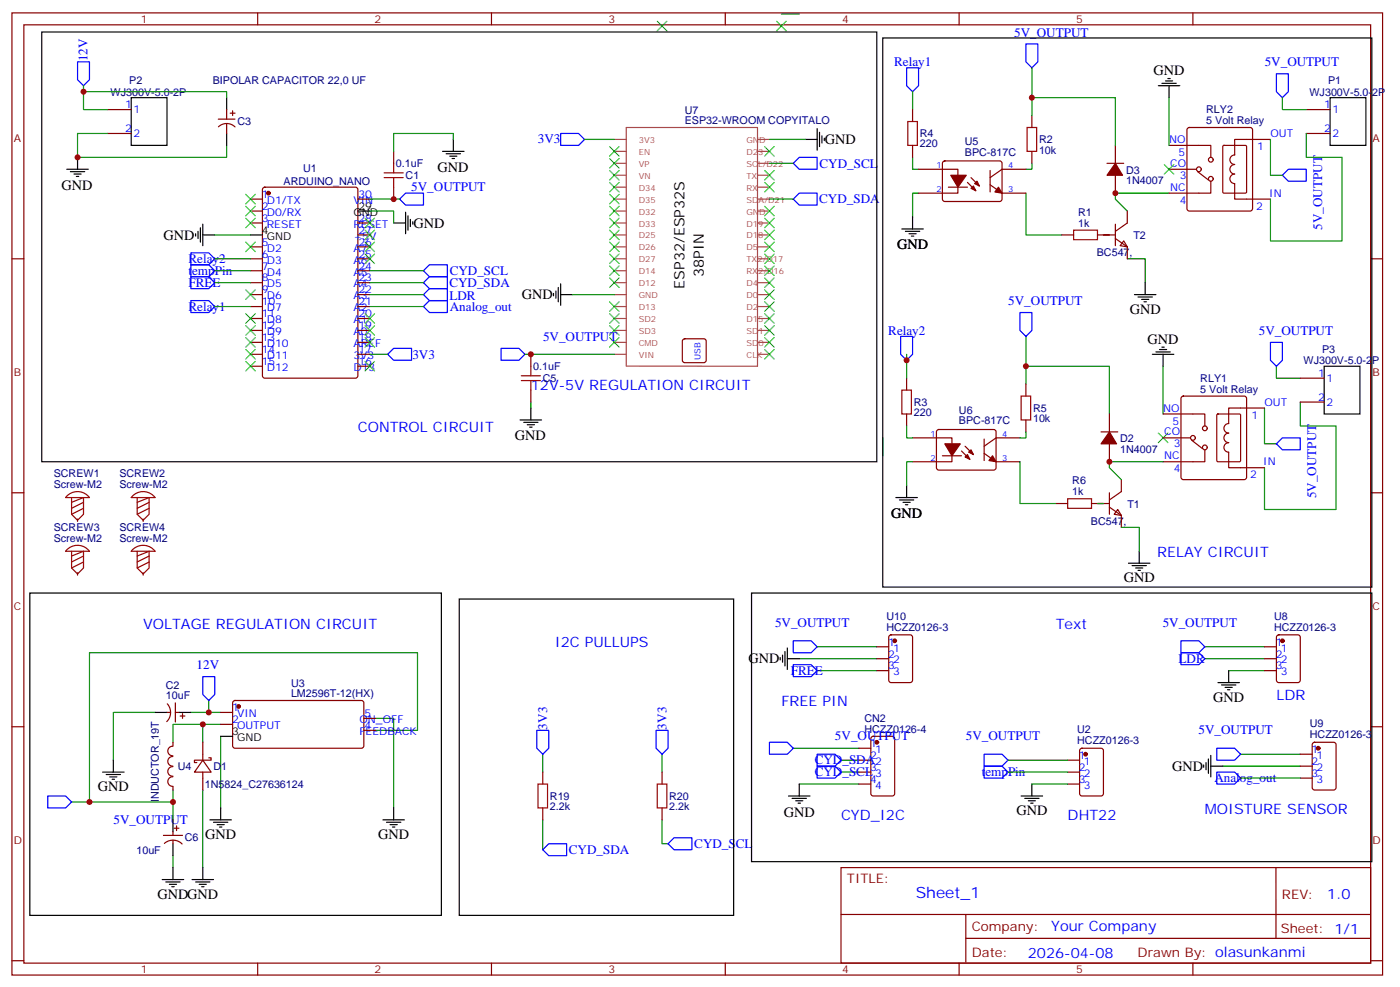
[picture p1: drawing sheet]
<svg xmlns="http://www.w3.org/2000/svg" width="414mm" height="292mm" viewBox="0 0 414 292" stroke-linecap="round" stroke-linejoin="round" font-family="sans-serif">
<g fill="none" stroke="#870000" stroke-width=".35">
<path d="M3.5 3.8h405.4v284.3h-405.4zM7.1 7.3h398.2v277.3h-398.2zM76.2 3.8v3.5M145.3 3.8v3.5M214.5 3.8v3.5M283.6 3.8v3.5M352.8 3.8v3.5M31.7 32.4h7.1M31.7 39.4h7.1M64.6 35.2h4.9M64.6 37.5a3.5 3.5 0 0 1 4.9 0M67 32.4v2.8"/>
<path d="M67 36.6v2.8M68.1 33.4h1.4M68.8 32.7v1.4M269.9 32.4v3.5M305.2 34.1v3.6M351.2 37.9l.5-.2h18l.5 .2 .2 .5v23.3l-.2 .5-.5 .2h-18l-.5-.3-.2-.4v-23.3zM386.3 32.4h7M386.3 39.4h7M74.1 58.8h3.5M77.8 55.5l.5-.2h26.8l.7 .4v55.4l-.4 .6-27.1 .1-.6-.5-.1-55.3zM105.8 58.8h3.6M116.4 44.7v3.6"/>
<path d="M116.4 55.3v3.5M269.9 43v3.5M271.6 50h11.7v7.1h-11.7M278.9 47.8l.5-.2h16.5l.4 .7v10.8l-.7 .4h-16.5l-.4-.7v-10.5zM280.5 55.3h5.6M286.1 53.9l2.5 2.5M287.2 52.5l2.4 2.5M292.8 50.4v6.3M292.8 54.6l3.5 2.5h7.1M303.4 50h-7.1l-3.5 2.5M305.2 44.7v3.6M327.4 48.3h4.9"/>
<path d="M329.8 43v5.3M329.8 51.8v5.3M345.7 43h12.4v3.5M345.7 50h8.1M354.2 50.7l3.2 2.5M358.1 53.6v3.5h-12.4M375.7 41.2h-10.6v4.6a1.41 1.41 0 0 0-1.4 1.4 1.41 1.41 0 0 0 1.4 1.4 1.41 1.41 0 0 0-1.4 1.4 1.41 1.41 0 0 0 1.4 1.4 1.41 1.41 0 0 0-1.4 1.4 1.41 1.41 0 0 0 1.4 1.5v4.5h10.6M3.5 76.5h3.6M74.1 76.5h3.5M74.1 62.4h3.5M74.1 65.9h3.5M74.1 73h3.5"/>
<path d="M105.8 76.5h3.6M105.8 65.9h3.6M105.8 73h3.6M105.8 69.4h3.6M314 69.4h3.5M324.6 69.4h5.2M329.8 70.5l3.6 2.5v3.5M329.8 66.3v6.3M332.3 71.2l1.1 1.8-2.1-.4zM333.4 62.4v3.5l-3.6 2.5M405.3 76.5h3.6M74.1 80h3.5"/>
<path d="M74.1 83.5h3.5M74.1 87.1h3.5M74.1 90.6h3.5M74.1 94.1h3.5M74.1 97.6h3.5M105.8 80h3.6M105.8 83.5h3.6M105.8 87.1h3.6M105.8 90.6h3.6M105.8 94.1h3.6M105.8 97.6h3.6M74.1 101.2h3.5"/>
<path d="M74.1 104.7h3.5M74.1 108.2h3.5M105.8 101.2h3.6M105.8 104.7h3.6M105.8 108.2h3.6M157 104.7v3.5M157 115.3v3.5M202 100.3l.5-.2h5.6l.5 .2 .2 .5v5.7l-.2 .5-.5 .2h-5.6l-.5-.3-.2-.4v-5.7zM268.1 111.8v3.5M303.4 113.5v3.6M349.5 117.3l.5-.2h17.9l.5 .2 .3 .5v23.2l-.3 .5-.5 .2h-17.9l-.5-.2-.3-.5v-23.2zM384.5 111.8h7.1"/>
<path d="M384.5 118.8h7.1M268.1 122.3v3.6M269.9 129.4h11.6v7.1h-11.6M277.2 127.1l.4-.2 16.5 .1 .5 .6-.1 10.9-.6 .4h-16.5l-.5-.7v-10.6zM278.7 134.7h5.6M284.3 133.3l2.5 2.4M285.4 131.9l2.5 2.4M291 134l3.6 2.5h7M291 129.8v6.3M301.6 129.4h-7l-3.6 2.5M303.4 124.1v3.5M325.6 127.6h5"/>
<path d="M328.1 122.3v5.3M328.1 131.2v5.3M344 122.3h12.3v3.6M344 129.4h8.1M352.4 130.1l3.2 2.5M356.3 132.9v3.6h-12.3M373.9 120.6h-10.5v4.6a1.41 1.41 0 0 0-1.5 1.4 1.41 1.41 0 0 0 1.5 1.4 1.41 1.41 0 0 0-1.5 1.4 1.41 1.41 0 0 0 1.5 1.4 1.41 1.41 0 0 0-1.4 1.4 1.41 1.41 0 0 0 1.4 1.4v4.6h10.5M3.5 145.6h3.6M22.9 153.4v.7M42.3 153.4v.7M312.2 148.8h3.5M322.8 148.8h5.3"/>
<path d="M328.1 145.6v6.4M328.1 149.9l3.5 2.4v3.6M330.6 150.6l1 1.7-2.1-.3zM331.6 141.7v3.6l-3.5 2.4M405.3 145.6h3.6M22.9 169.3v.7M42.3 169.3v.7M259.3 191.1h3.5M259.3 194.7h3.5M259.3 198.2h3.5M263.1 187.8l.4-.2h5.7l.6 .4 .1 13-.5 .7h-5.9l-.6-.4-.1-13zM373.9 191.1h3.6"/>
<path d="M373.9 194.7h3.6M373.9 198.2h3.6M377.7 187.8l.5-.2h5.6l.7 .4v13l-.4 .7h-5.9l-.7-.4v-13zM3.5 214.8h3.6M49.4 210.5h1M49.5 208a3.8 3.8 0 0 1-.2 5.2M51.2 219.4v1M51.9 207.7v5.7M51.9 210.5h1M53.3 211.6h1.4M54 210.9v1.4M60 219.4v5.2"/>
<path d="M65.3 210.5h3.5M65.3 214.1h3.5M69 207.2l.5-.2 37.7 .1 .4 .6-.1 13-.6 .4h-37.7l-.4-.7v-12.7zM107.6 215.8h3.5M107.6 212.3h3.5M257.8 217.8l.4-.2h5.7l.6 .4 .1 16.5-.5 .7h-5.9l-.6-.4-.1-16.5zM388.3 219.6l.5-.2h5.6l.7 .4v13l-.5 .6-5.8 .1-.7-.5v-12.9zM405.3 214.8h3.6M51.1 223.6a1.41 1.41 0 0 0-1.5 1.4 1.41 1.41 0 0 0 1.5 1.4M51.1 226.6a1.41 1.41 0 0 0-1.5 1.4 1.41 1.41 0 0 0 1.5 1.4M51.1 220.5a1.41 1.41 0 0 0-1.5 1.4 1.41 1.41 0 0 0 1.5 1.4M51.1 229.6a1.41 1.41 0 0 0-1.5 1.4 1.41 1.41 0 0 0 1.5 1.4"/>
<path d="M51.2 232.4v1.1M60 224.6l2.4 3.6h-4.9zM60 228.2v5.3M61.7 223.9h.7v.7h-4.9v.8h.7M160.5 228.2v3.5M160.5 238.8v3.5M195.8 228.2v3.5M195.8 238.8v3.5M254 221.1h3.5M254 224.6h3.5M254 228.2h3.5M254 231.7h3.5"/>
<path d="M315.7 224.6h3.6M315.7 228.2h3.6M315.7 231.7h3.6M319.5 221.3l.5-.2h5.6l.7 .5v12.9l-.4 .7h-5.9l-.7-.4v-13zM384.5 222.9h3.6M384.5 226.4h3.6M384.5 229.9h3.6M48.3 246.9h5.7M48.6 249.3a3.8 3.8 0 0 1 5.3 .1M51.2 245.8v1.1M51.2 248.3v1M51.5 244.8h1.4"/>
<path d="M52.2 244.1v1.4M248.7 256.4h156.6v28.2h-156.6zM377.3 256.4v20.9M248.7 270.2h156.5M285.6 277.3h119.6M285.6 270.2v14.2M3.5 283.9h3.6M76.2 284.6v3.5M145.3 284.6v3.5M214.5 284.6v3.5M283.6 284.6v3.5M352.8 284.6v3.5"/>
<path d="M405.3 283.9h3.6"/>
<circle cx="354.5" cy="50" r=".71"/>
<circle cx="358.1" cy="47.2" r=".71"/>
<circle cx="358.1" cy="52.8" r=".71"/>
<circle cx="352.8" cy="129.4" r=".71"/>
<circle cx="356.3" cy="132.2" r=".71"/>
<circle cx="356.3" cy="126.6" r=".71"/>
</g>
<g fill="#870000" stroke="#870000" stroke-width=".35">
<path d="M329.8 48.3l2.2 3.5h-4.6z"/>
<path d="M281.2 51.8h4.6l-2.5 3.5z"/>
<path d="M288.2 54.3l.7-.7 .7 1.4z"/>
<path d="M287.2 55.7l.7-.7 .7 1.4z"/>
<path d="M295.3 55.3l1 1.8-2.1-.4z"/>
<path d="M279.4 131.2h4.6l-2.5 3.5z"/>
<path d="M286.5 133.6l.7-.7 .7 1.4z"/>
<path d="M285.4 135l.7-.7 .7 1.4z"/>
<path d="M293.5 134.7l1.1 1.8-2.1-.4z"/>
<path d="M328.1 127.6l2.1 3.6h-4.6z"/>
<circle cx="79.4" cy="57.1" r=".53"/>
<circle cx="70.6" cy="208.8" r=".53"/>
<circle cx="259.3" cy="219.4" r=".53"/>
<circle cx="321" cy="222.9" r=".53"/>
<circle cx="379.2" cy="189.4" r=".53"/>
<circle cx="389.8" cy="221.1" r=".53"/>
<circle cx="264.6" cy="189.4" r=".53"/>
</g>
<g fill="none" stroke="#000" stroke-width=".35">
<path d="M12.3 9.5h247v127h-247zM261.1 11.2h144.6v162.3h-144.6zM38.8 28.9h10.6v14.1h-10.6zM67 28.9v3.5M67 39.4v3.6M241.7 38v6.4M242.4 39.1v4.2M342.5 25.3h6.4M343.6 24.6h4.2M344.7 23.9h2.1M345.4 23.2h.7M345.7 25.3v3.6"/>
<path d="M393.3 28.9h10.6v14.1h-10.6zM19.8 50h6.3M20.8 50.7h4.2M21.9 51.4h2.1M22.6 52.1h.7M22.9 46.5v3.5M130.9 44.7h6.3M131.9 45.4h4.3M133 46.1h2.1M133.7 46.8h.7M134.1 41.2v3.5M238.1 41.2h3.6"/>
<path d="M243.1 40.1v2.2M243.8 40.9v.7M57.9 69.1v.7M58.6 68.4v2.1M59.3 67.3v4.2M60 69.4h3.5M60 66.3v6.3M74.1 69.4h3.5M105.8 62.4h3.6M116.4 65.9h3.5M119.9 62.7v6.4M120.6 63.8v4.2"/>
<path d="M121.4 64.8v2.2M122.1 65.5v.8M266.7 67.7h6.3M267.8 68.4h4.2M268.8 69.1h2.1M269.5 69.8h.7M269.9 64.1v3.6M163.7 86.7v.7M164.4 86v2.1M165.1 84.9v4.3M165.8 87.1h3.5M165.8 83.9v6.3"/>
<path d="M335.5 87.1h6.3M336.5 87.8h4.3M337.6 88.5h2.1M338.3 89.2h.7M338.7 83.5v3.6M340.8 104.7h6.3M341.8 104h4.3M342.9 103.3h2.1M343.6 102.6h.7M344 104.7v3.5M391.6 108.2h10.6v14.1h-10.6zM153.8 124.1h6.4"/>
<path d="M154.9 124.8h4.2M155.9 125.5h2.1M156.6 126.2h.7M157 120.6v3.5M264.9 147h6.4M266 147.7h4.2M267.1 148.4h2.1M267.8 149.2h.7M268.1 143.5v3.5M8.8 175.3h121.7v95.2h-121.7zM135.8 177h81.2v93.5h-81.2zM222.2 175.3h183.5v79.3h-183.5z"/>
<path d="M333.7 166.4h6.4M334.8 167.1h4.2M335.8 167.9h2.2M336.5 168.6h.8M336.9 162.9v3.5M230.7 194.3v.7M231.4 193.6v2.1M232.1 192.5v4.3M232.8 194.7h3.6M232.8 191.5v6.3M363.4 198.2v3.5M45.9 210.5h3.5"/>
<path d="M52.9 210.5h3.5M65.3 217.6h3.5M360.2 201.7h6.3M361.2 202.4h4.3M362.3 203.1h2.1M363 203.8h.7M30.3 228.2h6.4M31.4 228.9h4.2M32.5 229.6h2.1M33.2 230.3h.7M33.5 224.6v3.6M65.3 238.8v3.5"/>
<path d="M116.4 238.8v3.5M233.2 235.2h6.3M234.2 235.9h4.3M235.3 236.6h2.1M236 237.3h.7M236.4 231.7v3.5M302 235.2h6.3M303 235.9h4.3M304.1 236.6h2.1M304.8 237.3h.7M305.2 231.7v3.5M356 226.1v.7"/>
<path d="M356.7 225.4v2.1M357.4 224.3v4.2M358.1 226.4h3.5M358.1 223.2v6.4M48 259.9h6.3M51.2 242.3v3.5M51.2 249.3v3.6M51.2 256.4v3.5M56.8 259.9h6.3M60 256.4v3.5M62.1 242.3h6.3M63.1 243h4.3"/>
<path d="M64.2 243.7h2.1M64.9 244.4h.7M113.2 242.3h6.4M114.3 243h4.2M115.4 243.7h2.1M116.1 244.4h.7M49 260.6h4.3M50.1 261.3h2.1M50.8 262h.7M57.9 260.6h4.2M58.9 261.3h2.1M59.6 262h.7"/>
</g>
<g fill="none" stroke="#008700" stroke-width=".35">
<path d="M231.1 4.2h5.3M24.7 25.3v7.1h7M24.7 27.1h42.3v1.8M31.7 39.4h-8.8v7.1h44.1v-3.5M269.9 27.1v5.3M305.2 20v14.1M305.2 28.9h24.6v14.1M345.7 28.9v14.1M379.2 28.9v3.5h7.1M386.3 39.4v7.1h10.6v24.7h-21.2v-12.4M109.4 58.8h8.8M134.1 41.2v-1.8h-17.7v5.3"/>
<path d="M172.9 41.2h8.8M227.5 58.8h7.1M227.5 41.2h10.6M227.5 48.3h7.1M269.9 46.5v3.5h1.7M271.6 57.1h-1.7v7M303.4 57.1v12.3h10.6M305.2 48.3v1.7h-1.8M345.7 57.1h-15.9v1.7l3.6 3.6M375.7 41.2v10.6h3.5M63.5 69.4h10.6M63.5 76.5h10.6"/>
<path d="M109.4 62.4h7v3.5M326.3 69.4h1.8M333.4 76.5h5.3v7M63.5 80h10.6M63.5 83.5h10.6M63.5 90.6h10.6M109.4 80h15.8M109.4 83.5h15.8M109.4 90.6h15.8M109.4 87.1h15.8M169.3 87.1h12.4M303.4 99.4v14.1"/>
<path d="M109.4 104.7h5.3M155.2 104.7h26.5M157 118.8v1.8M268.1 104.7v7.1M303.4 108.2h24.7v14.1M344 108.2v14.1M377.5 108.2v3.6h7M384.5 118.8v7.1h10.6v24.7h-21.2v-12.4M261.1 129.4v5.3M268.1 125.9v3.5h1.8M269.9 136.5h-1.8v7M301.6 136.5v12.3h10.6"/>
<path d="M303.4 127.6v1.8h-1.8M344 136.5h-15.9v1.7l3.5 3.5M373.9 120.6v10.6h3.6M324.6 148.8h1.7M331.6 155.9h5.3v7M236.4 194.7h22.9M241.7 198.2h17.6M241.7 191.1h17.6M356.3 194.7h17.6M356.3 191.1h17.6M363.4 198.2h10.5M45.9 210.5h-12.4v14.1"/>
<path d="M56.4 210.5h8.9M60 214.1v5.3M61.7 207v3.5M65.3 214.1h-14.1v5.3M65.3 217.6v21.2M111.1 215.8h12.4v-22.9h-97v44.1h24.7M111.1 212.3h5.3v26.5M21.2 237h5.3M51.2 233.5v8.8M60 233.5v22.9M160.5 222.9v5.3M195.8 222.9v5.3"/>
<path d="M234.6 221.1h19.4M236.4 231.7h17.6M248.7 228.2h5.3M248.7 224.6h5.3M298.1 228.2h17.6M298.1 224.6h17.6M305.2 231.7h10.5M361.6 226.4h22.9M366.9 222.9h17.6M366.9 229.9h17.6M51.2 252.9v3.5M160.5 242.3v8.8"/>
<path d="M195.8 242.3v7h1.8"/>
</g>
<g fill="none" stroke="#00f" stroke-width=".35">
<path d="M22.9 18.3h3.6v5.3l-1.8 1.7-1.8-1.7zM303.4 13h3.5v5.3l-1.7 1.7-1.8-1.7zM165.8 39.4h5.3l1.8 1.8-1.8 1.8h-5.3zM268.1 20h3.5v5.3l-1.7 1.8-1.8-1.8zM377.5 21.8h3.5v5.3l-1.8 1.8-1.7-1.8zM118.2 58.8l1.7-1.7h5.3v3.5h-5.3zM234.6 48.3l1.8-1.8h5.3v3.5h-5.3zM234.6 58.8l1.8-1.7h5.3v3.5h-5.3zM379.2 51.8l1.8-1.8h5.3v3.6h-5.3zM56.4 78.2h5.3l1.8 1.8-1.8 1.8h-5.3zM56.4 74.7h5.3l1.8 1.8-1.8 1.7h-5.3zM56.4 88.8h5.3l1.8 1.8-1.8 1.8h-5.3z"/>
<path d="M56.4 81.8h5.3l1.8 1.7-1.8 1.8h-5.3zM125.2 83.5l1.8-1.7h5.3v3.5h-5.3zM125.2 80l1.8-1.8h5.3v3.6h-5.3zM125.2 90.6l1.8-1.8h5.3v3.6h-5.3zM125.2 87.1l1.8-1.8h5.3v3.5h-5.3zM266.3 99.4h3.6v5.3l-1.8 1.8-1.8-1.8zM301.6 92.4h3.6v5.2l-1.8 1.8-1.8-1.8zM114.7 104.7l1.7-1.8h5.3v3.6h-5.3zM148.2 102.9h5.3l1.7 1.8-1.7 1.8h-5.3zM375.7 101.2h3.5v5.3l-1.7 1.7-1.8-1.7zM377.5 131.2l1.7-1.8h5.3v3.5h-5.3zM60 200h3.5v5.2l-1.8 1.8-1.7-1.8z"/>
<path d="M234.6 189.4h5.3l1.8 1.7-1.8 1.8h-5.3zM234.6 196.4h5.3l1.8 1.8-1.8 1.8h-5.3zM349.2 189.4h5.3l1.8 1.7-1.8 1.8h-5.3zM349.2 192.9h5.3l1.8 1.8-1.8 1.7h-5.3zM158.7 215.8h3.6v5.3l-1.8 1.8-1.8-1.8zM194 215.8h3.6v5.3l-1.8 1.8-1.8-1.8zM227.5 219.4h5.3l1.8 1.7-1.8 1.8h-5.3zM14.1 235.2h5.3l1.8 1.8-1.8 1.8h-5.3zM241.7 226.4h5.2l1.8 1.8-1.8 1.7h-5.2zM241.7 222.9h5.2l1.8 1.7-1.8 1.8h-5.2zM291 222.9h5.3l1.8 1.7-1.8 1.8h-5.3zM291 226.4h5.3l1.8 1.8-1.8 1.7h-5.3z"/>
<path d="M359.8 221.1h5.3l1.8 1.8-1.8 1.7h-5.3zM359.8 228.2h5.3l1.8 1.7-1.8 1.8h-5.3zM160.5 251.1l1.8-1.8h5.3v3.6h-5.3zM197.6 249.3l1.7-1.7h5.3v3.5h-5.3z"/>
</g>
<g fill="none" stroke="#a10000" stroke-width=".35">
<path d="M268.5 35.9h2.8v7.1h-2.8zM303.7 37.7h2.9v7h-2.9zM113.6 52.5h5.6M113.6 51.1h5.6M116.4 48.3v2.8M116.4 52.5v2.8M317.5 68h7.1v2.8h-7.1zM154.2 112.5h5.6M154.2 111.1h5.6M157 108.2v2.9M157 112.5v2.8M266.7 115.3h2.8v7h-2.8z"/>
<path d="M302 117.1h2.8v7h-2.8zM19.8 146.6a4.4 4.4 0 0 1 6.7 .4h-7.1zM21.2 147v5l1.7 1.7 1.8-1.7v-5l-3.5 1.4M24.7 148.4l-3.5 1.8M24.7 150.2l-3.5 1.8M39.2 146.6a4.4 4.4 0 0 1 6.7 .4h-7.1zM40.6 147v5l1.7 1.7 1.8-1.7v-5l-3.5 1.4M44.1 148.4l-3.5 1.8M44.1 150.2l-3.5 1.8M315.7 147.4h7.1v2.8h-7.1zM19.8 162.4a4.4 4.4 0 0 1 6.7 .5h-7.1zM21.2 162.9v5l1.7 1.7 1.8-1.7v-5l-3.5 1.4"/>
<path d="M24.7 164.3l-3.5 1.8M24.7 166.1l-3.5 1.8M39.2 162.4a4.4 4.4 0 0 1 6.7 .5h-7.1zM40.6 162.9v5l1.7 1.7 1.8-1.7v-5l-3.5 1.4M44.1 164.3l-3.5 1.8M44.1 166.1l-3.5 1.8M159.1 231.7h2.8v7.1h-2.8zM194.4 231.7h2.8v7.1h-2.8z"/>
</g>
<g fill="none" stroke="#3c3" stroke-width=".35">
<path d="M194.4 6.3l2.8 2.8M197.2 6.3l-2.8 2.8M229.7 6.3l2.8 2.8M232.5 6.3l-2.8 2.8M72.7 57.4l2.8 2.9M75.5 57.4l-2.8 2.9M180.3 43.3l2.8 2.8M180.3 46.8l2.8 2.9M180.3 53.9l2.8 2.8M180.3 57.4l2.8 2.9M180.3 50.4l2.8 2.8M183.1 43.3l-2.8 2.8"/>
<path d="M183.1 46.8l-2.8 2.9M183.1 53.9l-2.8 2.8M183.1 57.4l-2.8 2.9M183.1 50.4l-2.8 2.8M226.1 43.3l2.9 2.8M226.1 50.4l2.9 2.8M226.1 53.9l2.9 2.8M229 43.3l-2.9 2.8M229 50.4l-2.9 2.8M229 53.9l-2.9 2.8M344.3 48.6l2.8 2.8M347.1 48.6l-2.8 2.8"/>
<path d="M72.7 61l2.8 2.8M72.7 64.5l2.8 2.8M72.7 71.5l2.8 2.9M75.5 61l-2.8 2.8M75.5 64.5l-2.8 2.8M75.5 71.5l-2.8 2.9M107.9 75.1l2.9 2.8M107.9 71.5l2.9 2.9M107.9 68l2.9 2.8M107.9 64.5l2.9 2.8M110.8 64.5l-2.9 2.8M110.8 68l-2.9 2.8"/>
<path d="M110.8 75.1l-2.9 2.8M110.8 71.5l-2.9 2.9M180.3 61l2.8 2.8M180.3 64.5l2.8 2.8M180.3 68l2.8 2.8M180.3 71.5l2.8 2.9M180.3 75.1l2.8 2.8M180.3 78.6l2.8 2.8M183.1 61l-2.8 2.8M183.1 64.5l-2.8 2.8M183.1 68l-2.8 2.8M183.1 71.5l-2.8 2.9"/>
<path d="M183.1 75.1l-2.8 2.8M183.1 78.6l-2.8 2.8M226.1 61l2.9 2.8M226.1 64.5l2.9 2.8M226.1 68l2.9 2.8M226.1 71.5l2.9 2.9M226.1 75.1l2.9 2.8M226.1 78.6l2.9 2.8M229 61l-2.9 2.8M229 64.5l-2.9 2.8M229 68l-2.9 2.8M229 71.5l-2.9 2.9"/>
<path d="M229 75.1l-2.9 2.8M229 78.6l-2.9 2.8M72.7 96.2l2.8 2.9M72.7 99.8l2.8 2.8M72.7 92.7l2.8 2.8M72.7 85.7l2.8 2.8M75.5 96.2l-2.8 2.9M75.5 99.8l-2.8 2.8M75.5 92.7l-2.8 2.8M75.5 85.7l-2.8 2.8M107.9 99.8l2.9 2.8M107.9 96.2l2.9 2.9"/>
<path d="M107.9 92.7l2.9 2.8M110.8 99.8l-2.9 2.8M110.8 96.2l-2.9 2.9M110.8 92.7l-2.9 2.8M180.3 82.1l2.8 2.8M180.3 89.2l2.8 2.8M180.3 92.7l2.8 2.8M180.3 96.2l2.8 2.9M180.3 99.8l2.8 2.8M183.1 82.1l-2.8 2.8M183.1 89.2l-2.8 2.8M183.1 92.7l-2.8 2.8"/>
<path d="M183.1 96.2l-2.8 2.9M183.1 99.8l-2.8 2.8M226.1 82.1l2.9 2.8M226.1 85.7l2.9 2.8M226.1 89.2l2.9 2.8M226.1 92.7l2.9 2.8M226.1 96.2l2.9 2.9M226.1 99.8l2.9 2.8M229 82.1l-2.9 2.8M229 85.7l-2.9 2.8M229 89.2l-2.9 2.8M229 92.7l-2.9 2.8"/>
<path d="M229 96.2l-2.9 2.9M229 99.8l-2.9 2.8M72.7 103.3l2.8 2.8M72.7 106.8l2.8 2.8M75.5 103.3l-2.8 2.8M75.5 106.8l-2.8 2.8M107.9 106.8l2.9 2.8M110.8 106.8l-2.9 2.8M226.1 103.3l2.9 2.8M229 103.3l-2.9 2.8M342.5 128l2.9 2.8M345.4 128l-2.9 2.8"/>
</g>
<path d="M361.7 43.1l.2-.1h6.4l.3 .1 .1 13.6-.2 .3-6.6 .1-.3-.2zM359.9 122.5l.3-.2h6.3l.3 .2 .1 13.6-.2 .3-6.5 .1-.3-.2z" fill="none" stroke="#870f00" stroke-width=".35"/>
<g fill="none" stroke="#a64a4a" stroke-width=".35">
<path d="M181.7 58.8h3.5M181.7 55.3h3.5M181.7 51.8h3.5M181.7 48.3h3.5M181.7 44.7h3.5M181.7 41.2h3.5M224 58.8h3.5M224 55.3h3.5M224 51.8h3.5M224 48.3h3.5M224 44.7h3.5M224 41.2h3.5"/>
<path d="M181.7 62.4h3.5M181.7 76.5h3.5M181.7 73h3.5M181.7 69.4h3.5M181.7 65.9h3.5M224 62.4h3.5M224 76.5h3.5M224 73h3.5M224 69.4h3.5M224 65.9h3.5M181.7 90.6h3.5M181.7 87.1h3.5"/>
<path d="M181.7 83.5h3.5M181.7 80h3.5M181.7 94.1h3.5M181.7 97.6h3.5M224 90.6h3.5M224 87.1h3.5M224 83.5h3.5M224 80h3.5M224 94.1h3.5M224 97.6h3.5M181.7 104.7h3.5M181.7 101.2h3.5"/>
<path d="M185.4 108.2h38.6v-70.5h-38.8v70.5M224 104.7h3.5M224 101.2h3.5"/>
</g>
<g fill="#c00">
<circle cx="61.7" cy="210.5" r=".88"/>
<circle cx="26.5" cy="237" r=".88"/>
<circle cx="60" cy="214.1" r=".88"/>
<circle cx="51.2" cy="237" r=".88"/>
<circle cx="116.4" cy="58.8" r=".88"/>
<circle cx="22.9" cy="46.5" r=".88"/>
<circle cx="24.7" cy="27.1" r=".88"/>
<circle cx="329.8" cy="57.1" r=".88"/>
<circle cx="305.2" cy="28.9" r=".88"/>
<circle cx="303.4" cy="108.2" r=".88"/>
<circle cx="328.1" cy="136.5" r=".88"/>
<circle cx="157" cy="104.7" r=".88"/>
<circle cx="268.1" cy="106.5" r=".88"/>
</g>
<text font-size="4.6" fill="#00f" x="270.8" y="265.4">Sheet_1</text>
<g font-size="4.2">
<text x="341.1" y="22.2">GND</text>
<text x="243.9" y="42.6">GND</text>
<text x="129.4" y="50.8">GND</text>
<text x="18.2" y="56.1">GND</text>
<text x="48.4" y="70.8">GND</text>
<text x="122.2" y="67.3">GND</text>
<text x="265.3" y="73.7">GND</text>
<text x="208.1" y="81.8" transform="rotate(-90 208.1 81.8)">38PIN</text>
<text x="154.3" y="88.5">GND</text>
<text x="202.4" y="85.3" transform="rotate(-90 202.4 85.3)">ESP32/ESP32S</text>
<text x="334.1" y="92.7">GND</text>
<text x="339.4" y="101.6">GND</text>
<text x="152.3" y="130.2">GND</text>
<text x="263.5" y="153">GND</text>
<text x="332.3" y="172.1">GND</text>
<text x="221.4" y="196">GND</text>
<text x="358.8" y="207.4">GND</text>
<text x="346.6" y="227.8">GND</text>
<text x="28.9" y="233.8">GND</text>
<text x="231.8" y="241.3">GND</text>
<text x="300.6" y="240.9">GND</text>
<text x="60.7" y="247.9">GND</text>
<text x="111.8" y="247.9">GND</text>
<text x="46.6" y="265.6">GNDGND</text>
</g>
<g font-size="4.2" fill="#00f">
<text x="157" y="115.3">12V-5V REGULATION CIRCUIT</text>
<text x="105.8" y="127.6">CONTROL CIRCUIT</text>
<text x="342.2" y="164.7">RELAY CIRCUIT</text>
<text x="42.3" y="185.8">VOLTAGE REGULATION CIRCUIT</text>
<text x="312.2" y="185.8">Text</text>
<text x="164" y="191.1">I2C PULLUPS</text>
<text x="231.1" y="208.8">FREE PIN</text>
<text x="377.5" y="207">LDR</text>
<text x="248.7" y="242.3">CYD_I2C</text>
<text x="315.7" y="242.3">DHT22</text>
<text x="356.3" y="240.5">MOISTURE SENSOR</text>
<text x="392.5" y="265.7">1.0</text>
<text x="310.9" y="275.2">Your Company</text>
<text x="304" y="283">2026-04-08</text>
</g>
<g font-size="3.9" fill="#00f">
<text x="299.9" y="10.8">5V_OUTPUT</text>
<text x="25.9" y="18.1" transform="rotate(-90 25.9 18.1)">12V</text>
<text x="264.4" y="19.5">Relay1</text>
<text x="374" y="19.6">5V_OUTPUT</text>
<text x="159.1" y="42.4">3V3</text>
<text x="242.4" y="49.6">CYD_SCL</text>
<text x="121.6" y="56.6">5V_OUTPUT</text>
<text x="242.3" y="60">CYD_SDA</text>
<text x="391" y="67.9" transform="rotate(-90 391 67.9)">5V_OUTPUT</text>
<text x="55.7" y="77.8">Relay2</text>
<text x="55.7" y="81.2">tempPin</text>
<text x="133" y="81.4">CYD_SCL</text>
<text x="55.7" y="84.8">FREE</text>
<text x="132.9" y="84.7">CYD_SDA</text>
<text x="132.9" y="88.5">LDR</text>
<text x="55.7" y="91.9">Relay1</text>
<text x="133" y="91.9">Analog_out</text>
<text x="298.2" y="90.2">5V_OUTPUT</text>
<text x="160.6" y="100.7">5V_OUTPUT</text>
<text x="262.7" y="98.9">Relay2</text>
<text x="372.3" y="99">5V_OUTPUT</text>
<text x="122" y="106">3V3</text>
<text x="389.2" y="147.3" transform="rotate(-90 389.2 147.3)">5V_OUTPUT</text>
<text x="229.2" y="185.3">5V_OUTPUT</text>
<text x="343.9" y="185.3">5V_OUTPUT</text>
<text x="58.1" y="197.7">12V</text>
<text x="348.5" y="195.8">LDR</text>
<text x="233.9" y="199.4">FREE</text>
<text x="161.8" y="215.6" transform="rotate(-90 161.8 215.6)">3V3</text>
<text x="197.1" y="215.6" transform="rotate(-90 197.1 215.6)">3V3</text>
<text x="246.9" y="218.8">5V_OUTPUT</text>
<text x="285.6" y="218.8">5V_OUTPUT</text>
<text x="354.4" y="217">5V_OUTPUT</text>
<text x="240.9" y="225.9">CYD_SDA</text>
<text x="240.9" y="229.3">CYD_SCL</text>
<text x="290.3" y="229.4">tempPin</text>
<text x="359.1" y="231.2">Analog_out</text>
<text x="33.6" y="243.5">5V_OUTPUT</text>
<text x="205.3" y="250.7">CYD_SCL</text>
<text x="168.2" y="252.4">CYD_SDA</text>
</g>
<g font-size="3.9" fill="#800">
<text x="250.5" y="261">TITLE:</text>
<text x="379.1" y="265.7">REV:</text>
<text x="287.4" y="275.2">Company:</text>
<text x="378.7" y="275.8">Sheet: 1/1</text>
<text x="287.4" y="282.9">Date:</text>
<text x="336.4" y="282.9">Drawn By: olasunkanmi</text>
</g>
<g font-size="3.2" fill="#800">
<text x="41.6" y="6.8">1</text>
<text x="110.8" y="6.8">2</text>
<text x="179.9" y="6.8">3</text>
<text x="249.1" y="6.8">4</text>
<text x="318.2" y="6.8">5</text>
<text x="4.1" y="41.9">A</text>
<text x="405.9" y="41.9">A</text>
<text x="4.1" y="111.1">B</text>
<text x="405.9" y="111.1">B</text>
<text x="4.1" y="180.2">C</text>
<text x="405.9" y="180.2">C</text>
<text x="4.1" y="249.3">D</text>
<text x="405.9" y="249.3">D</text>
<text x="41.6" y="287.6">1</text>
<text x="110.8" y="287.6">2</text>
<text x="179.9" y="287.6">3</text>
<text x="249.1" y="287.6">4</text>
<text x="318.2" y="287.6">5</text>
</g>
<g font-size="3.2" fill="#000080">
<text x="32.7" y="28.3">WJ300V-5.0-2P</text>
<text x="38.2" y="24.9">P2</text>
<text x="62.9" y="24.7">BIPOLAR CAPACITOR 22,0 UF</text>
<text x="387.3" y="28.3">WJ300V-5.0-2P</text>
<text x="392.7" y="24.9">P1</text>
<text x="202.5" y="33.6">U7</text>
<text x="356.7" y="33.4">RLY2</text>
<text x="70.2" y="37">C3</text>
<text x="202.5" y="36.6">ESP32-WROOM COPYITALO</text>
<text x="272" y="40.6">R4</text>
<text x="356.7" y="36.6">5 Volt Relay</text>
<text x="272" y="43.6">220</text>
<text x="285.3" y="46">BPC-817C</text>
<text x="285.3" y="42.9">U5</text>
<text x="307.3" y="45.4">10k</text>
<text x="307.3" y="42.3">R2</text>
<text x="89.7" y="50.9">U1</text>
<text x="117.1" y="49.4">0.1uF</text>
<text x="119.9" y="52.8">C1</text>
<text x="333" y="51.3">D3</text>
<text x="83.9" y="54.7">ARDUINO_NANO</text>
<text x="333" y="54.5">1N4007</text>
<text x="318.9" y="63.7">R1</text>
<text x="318.9" y="67">1k</text>
<text x="335.2" y="70.6">T2</text>
<text x="324.4" y="75.8">BC547,</text>
<text x="385.5" y="107.6">WJ300V-5.0-2P</text>
<text x="391" y="104.2">P3</text>
<text x="157.7" y="109.4">0.1uF</text>
<text x="160.5" y="112.8">C5</text>
<text x="355" y="112.7">RLY1</text>
<text x="270.2" y="120">R3</text>
<text x="355" y="116">5 Volt Relay</text>
<text x="270.2" y="122.9">220</text>
<text x="283.6" y="125.4">BPC-817C</text>
<text x="283.6" y="122.3">U6</text>
<text x="305.5" y="124.8">10k</text>
<text x="305.5" y="121.6">R5</text>
<text x="331.3" y="130.7">D2</text>
<text x="331.3" y="133.8">1N4007</text>
<text x="15.9" y="141">SCREW1</text>
<text x="35.3" y="141">SCREW2</text>
<text x="317.1" y="143.1">R6</text>
<text x="15.9" y="144.2">Screw-M2</text>
<text x="35.3" y="144.2">Screw-M2</text>
<text x="317.1" y="146.3">1k</text>
<text x="333.4" y="150">T1</text>
<text x="322.6" y="155.2">BC547,</text>
<text x="15.9" y="160.1">Screw-M2</text>
<text x="15.9" y="156.9">SCREW3</text>
<text x="35.3" y="160.1">Screw-M2</text>
<text x="35.3" y="156.9">SCREW4</text>
<text x="262.1" y="183.2">U10</text>
<text x="376.8" y="183.2">U8</text>
<text x="262.1" y="186.4">HCZZ0126-3</text>
<text x="376.8" y="186.4">HCZZ0126-3</text>
<text x="49" y="203.5">C2</text>
<text x="86.1" y="202.9">U3</text>
<text x="49" y="206.7">10uF</text>
<text x="86.1" y="205.8">LM2596T-12(HX)</text>
<text x="255.6" y="213.4">CN2</text>
<text x="387.4" y="215">U9</text>
<text x="255.6" y="216.5">HCZZ0126-4</text>
<text x="318.6" y="220">HCZZ0126-3</text>
<text x="318.6" y="216.7">U2</text>
<text x="387.4" y="218.2">HCZZ0126-3</text>
<text x="52.6" y="227.5">U4</text>
<text x="63.1" y="227.5">D1</text>
<text x="60.6" y="232.8">1N5824_C27636124</text>
<text x="47" y="237.1" transform="rotate(-90 47 237.1)">INDUCTOR_19T</text>
<text x="162.6" y="239.5">2.2k</text>
<text x="162.6" y="236.3">R19</text>
<text x="197.9" y="239.5">2.2k</text>
<text x="197.9" y="236.3">R20</text>
<text x="54.7" y="248.6">C6</text>
<text x="40.3" y="252.2">10uF</text>
</g>
<g font-size="3.2" fill="#00f">
<text x="37" y="32">1</text>
<text x="39.5" y="33.4">1</text>
<text x="391.6" y="32">1</text>
<text x="394.1" y="33.4">1</text>
<text x="37" y="39.1">2</text>
<text x="39.5" y="40.5">2</text>
<text x="375.7" y="40.5">OUT</text>
<text x="391.6" y="39.1">2</text>
<text x="394.1" y="40.5">2</text>
<text x="345.7" y="42.3">NO</text>
<text x="348.5" y="46.1">5</text>
<text x="371.8" y="44.4">1</text>
<text x="346.1" y="49.3">CO</text>
<text x="348.9" y="52.8">3</text>
<text x="77.4" y="58.5">1</text>
<text x="106" y="58.5">30</text>
<text x="346.1" y="56.4">NC</text>
<text x="375.4" y="58.1">IN</text>
<text x="77.4" y="62">2</text>
<text x="77.4" y="65.5">3</text>
<text x="78.9" y="60.3">D1/TX</text>
<text x="78.9" y="63.8">D0/RX</text>
<text x="104.5" y="60.3">VIN</text>
<text x="106" y="65.5">28</text>
<text x="348.9" y="60.3">4</text>
<text x="371.5" y="62">2</text>
<text x="78.9" y="67.3">RESET</text>
<text x="104.5" y="70.8">+5V</text>
<text x="104.5" y="67.3">RESET</text>
<text x="106" y="69.1">27</text>
<text x="77.4" y="72.6">5</text>
<text x="77.4" y="76.1">6</text>
<text x="78.9" y="74.4">D2</text>
<text x="78.9" y="77.9">D3</text>
<text x="104.5" y="77.9">A6</text>
<text x="104.5" y="74.4">A7</text>
<text x="106" y="76.1">25</text>
<text x="106" y="72.6">26</text>
<text x="77.4" y="79.7">7</text>
<text x="77.4" y="83.2">8</text>
<text x="78.9" y="81.4">D4</text>
<text x="104.5" y="81.4">A5</text>
<text x="106" y="83.2">23</text>
<text x="106" y="79.7">24</text>
<text x="77.4" y="86.7">9</text>
<text x="78.9" y="84.9">D5</text>
<text x="78.9" y="88.5">D6</text>
<text x="104.5" y="88.5">A3</text>
<text x="104.5" y="84.9">A4</text>
<text x="106" y="86.7">22</text>
<text x="77.4" y="90.2">10</text>
<text x="77.4" y="93.8">11</text>
<text x="78.9" y="92">D7</text>
<text x="78.9" y="95.5">D8</text>
<text x="104.5" y="95.5">A1</text>
<text x="104.5" y="92">A2</text>
<text x="106" y="93.8">20</text>
<text x="106" y="90.2">21</text>
<text x="77.4" y="97.3">12</text>
<text x="77.4" y="100.8">13</text>
<text x="78.9" y="99.1">D9</text>
<text x="104.5" y="99.1">A0</text>
<text x="106" y="100.8">18</text>
<text x="106" y="97.3">19</text>
<text x="77.4" y="104.4">14</text>
<text x="77.4" y="107.9">15</text>
<text x="78.9" y="102.6">D10</text>
<text x="78.9" y="106.1">D11</text>
<text x="104.5" y="106.1">3V3</text>
<text x="104.5" y="102.6">AREF</text>
<text x="106" y="107.9">16</text>
<text x="106" y="104.4">17</text>
<text x="78.9" y="109.6">D12</text>
<text x="104.5" y="109.6">D13</text>
<text x="389.8" y="111.4">1</text>
<text x="392.3" y="112.8">1</text>
<text x="373.9" y="119.9">OUT</text>
<text x="389.8" y="118.5">2</text>
<text x="392.3" y="119.9">2</text>
<text x="344" y="121.6">NO</text>
<text x="346.8" y="125.5">5</text>
<text x="370.1" y="123.8">1</text>
<text x="344.3" y="128.7">CO</text>
<text x="344.3" y="135.7">NC</text>
<text x="347.1" y="132.2">3</text>
<text x="373.6" y="137.5">IN</text>
<text x="347.1" y="139.6">4</text>
<text x="369.7" y="141.4">2</text>
<text x="262.6" y="190.8">1</text>
<text x="377.3" y="190.8">1</text>
<text x="262.6" y="194.3">2</text>
<text x="262.6" y="197.8">3</text>
<text x="264.1" y="192.5">1</text>
<text x="264.1" y="196.1">2</text>
<text x="377.3" y="194.3">2</text>
<text x="377.3" y="197.8">3</text>
<text x="378.8" y="192.5">1</text>
<text x="378.8" y="196.1">2</text>
<text x="264.1" y="199.6">3</text>
<text x="378.8" y="199.6">3</text>
<text x="68.6" y="210.2">1</text>
<text x="68.6" y="213.7">2</text>
<text x="70.1" y="211.9">VIN</text>
<text x="70.1" y="215.5">OUTPUT</text>
<text x="106.3" y="213.7">ON_OFF</text>
<text x="107.8" y="215.5">4</text>
<text x="107.8" y="211.9">5</text>
<text x="106.3" y="217.2">FEEDBACK</text>
<text x="257.4" y="220.8">1</text>
<text x="257.4" y="224.3">2</text>
<text x="257.4" y="227.8">3</text>
<text x="258.8" y="222.5">1</text>
<text x="258.8" y="226.1">2</text>
<text x="319.1" y="224.3">1</text>
<text x="319.1" y="227.8">2</text>
<text x="320.6" y="226.1">1</text>
<text x="387.9" y="222.5">1</text>
<text x="387.9" y="226.1">2</text>
<text x="389.4" y="224.3">1</text>
<text x="389.4" y="227.8">2</text>
<text x="257.4" y="231.4">4</text>
<text x="258.8" y="229.6">3</text>
<text x="258.8" y="233.1">4</text>
<text x="319.1" y="231.4">3</text>
<text x="320.6" y="229.6">2</text>
<text x="320.6" y="233.1">3</text>
<text x="387.9" y="229.6">3</text>
<text x="389.4" y="231.4">3</text>
</g>
<g font-size="3.2">
<text x="104.5" y="63.8">GND</text>
<text x="106" y="62">29</text>
<text x="77.4" y="69.1">4</text>
<text x="78.9" y="70.8">GND</text>
<text x="68.6" y="217.2">3</text>
<text x="70.1" y="219">GND</text>
</g>
<g font-size="2.5" fill="#a54b4b">
<text x="188.9" y="45.8">EN</text>
<text x="188.9" y="42.2">3V3</text>
<text x="220.8" y="45.8">D23</text>
<text x="220.8" y="42.2">GND</text>
<text x="188.9" y="52.8">VN</text>
<text x="188.9" y="49.3">VP</text>
<text x="220.8" y="52.8">TX</text>
<text x="220.8" y="49.3">SCL/D22</text>
<text x="188.9" y="59.9">D35</text>
<text x="188.9" y="56.4">D34</text>
<text x="220.8" y="59.9">SDA/D21</text>
<text x="220.8" y="56.4">RX</text>
<text x="188.9" y="63.4">D32</text>
<text x="220.8" y="63.4">GND</text>
<text x="188.9" y="70.5">D25</text>
<text x="188.9" y="66.9">D33</text>
<text x="220.8" y="70.5">D18</text>
<text x="220.8" y="66.9">D19</text>
<text x="188.9" y="77.5">D27</text>
<text x="188.9" y="74">D26</text>
<text x="220.8" y="77.5">TX2/D17</text>
<text x="220.8" y="74">D5</text>
<text x="188.9" y="81.1">D14</text>
<text x="220.8" y="81.1">RX2/D16</text>
<text x="188.9" y="84.6">D12</text>
<text x="188.9" y="88.1">GND</text>
<text x="220.8" y="88.1">D0</text>
<text x="220.8" y="84.6">D4</text>
<text x="188.9" y="91.6">D13</text>
<text x="188.9" y="95.2">SD2</text>
<text x="220.8" y="91.6">D2</text>
<text x="220.8" y="95.2">D15</text>
<text x="188.9" y="98.7">SD3</text>
<text x="220.8" y="98.7">SD1</text>
<text x="188.9" y="105.7">VIN</text>
<text x="188.9" y="102.2">CMD</text>
<text x="220.8" y="102.2">SD0</text>
<text x="220.8" y="105.7">CLK</text>
</g>
<g font-size="2.5" fill="#00f">
<text x="276.9" y="49.7">1</text>
<text x="298.1" y="49.7">4</text>
<text x="276.9" y="56.7">2</text>
<text x="298.1" y="56.7">3</text>
<text x="207.2" y="106.5" transform="rotate(-90 207.2 106.5)">USB</text>
<text x="275.2" y="129">1</text>
<text x="296.3" y="129">4</text>
<text x="275.2" y="136.1">2</text>
<text x="296.3" y="136.1">3</text>
</g>
</svg>
